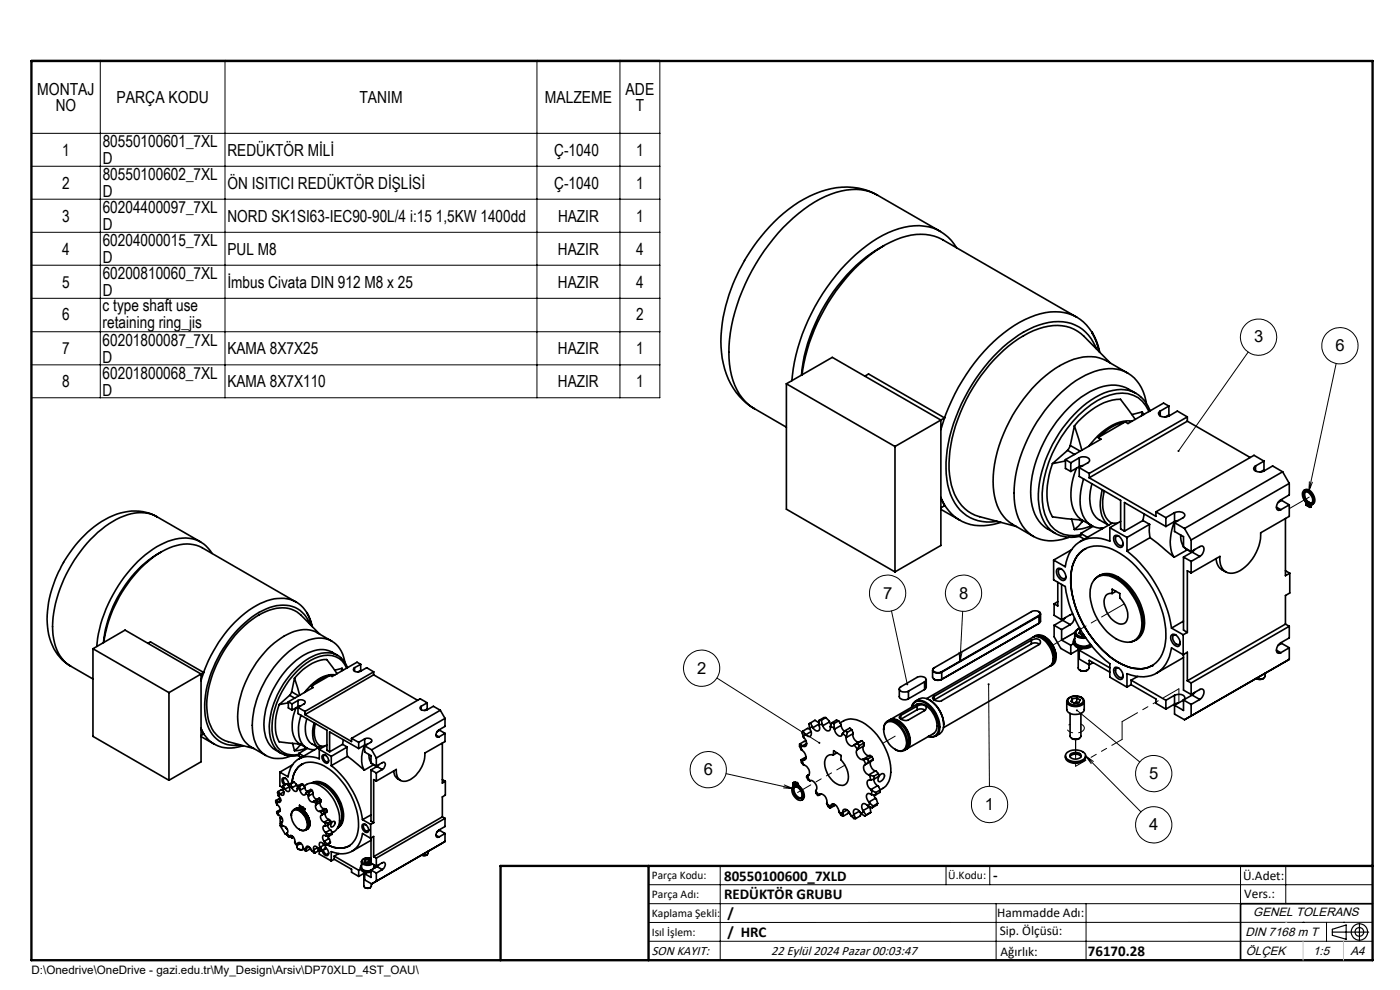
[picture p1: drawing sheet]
<svg xmlns="http://www.w3.org/2000/svg" width="297mm" height="210mm" viewBox="0 0 297 210" stroke-linecap="round" stroke-linejoin="round" font-family="sans-serif">
<g fill="none" stroke="#000" stroke-width=".35">
<path d="M186.2 41.4a15 15 0 0 0-14.5 .2 36 36 0 0 0-15.3 16.6 30.2 30.2 0 0 0-2.9 19 14.3 14.3 0 0 0 6.5 9.5M186.2 41.4a11.3 11.3 0 0 0-10-.2 32.7 32.7 0 0 0-14.1 12 39.6 39.6 0 0 0-7.5 21.5 14.3 14.3 0 0 0 4.2 11.1l1.2 .9M186.2 41.4l13.3 7.7M187.5 52.1a34.7 34.7 0 0 0-15.1 17.9l-1.1 2.8-.7 2.8-.6 4M202.9 52.6a9.5 9.5 0 0 0-11.1-4.4 27.1 27.1 0 0 0-13.4 9 42.2 42.2 0 0 0-10.4 23.5M183.5 79.8l.8-.5 16.1 9.3M228.5 67.3l-28.5-16.4a10.8 10.8 0 0 0-10 0 31.9 31.9 0 0 0-13.5 12.1 39.5 39.5 0 0 0-6.4 16.5M231.6 70.6a12.8 12.8 0 0 1 1.6 4M231.7 70.5a9.2 9.2 0 0 0-11-3.9 27.6 27.6 0 0 0-13.9 10.3 41.6 41.6 0 0 0-6.4 11.7M231.7 70.5l-.1 .1M231.7 70.5h.1M231.7 70.5a13.3 13.3 0 0 1 1.6 4.2"/>
<path d="M232.6 74a8.5 8.5 0 0 0-10.1-5.6 23.4 23.4 0 0 0-12.7 8.3 37.2 37.2 0 0 0-9.1 21.3 14 14 0 0 0 3 10.2 8.6 8.6 0 0 0 7.8 2.4M235.6 77l-5.7-5.7a8.5 8.5 0 0 0-8.5-1.9 24.7 24.7 0 0 0-12.4 9.1 34 34 0 0 0-7.7 21 12.2 12.2 0 0 0 3.3 8.4 7.4 7.4 0 0 0 3.2 1.7l7.8 2.1M239.3 79.2l-4.5-2.6a9.4 9.4 0 0 0-9 .4 29.2 29.2 0 0 0-12.9 14.9 22.3 22.3 0 0 0-1.7 14.4 8.3 8.3 0 0 0 3.6 4.9l4.5 2.6M160 86.7l6.8 3.9M166.8 81.4v26.6l23.1 13.3M166.8 81.4l23.1 13.3M166.8 81.4l9.8-5.6 23 13.3M189.9 94.7v26.6M199.6 89.1v26.6l-9.7 5.6M199.6 89.1l-9.7 5.6M200.4 88.6l-.8 2.5M200.4 88.6l-.8 .5"/>
<path d="M223.3 98.3a15 15 0 0 0-.4 10.6l.4 .7 5.7 .7 .6 .3M226 97.5v1.9l1.2 .6M226 97.5l1.2 .7M226 97.8l-2.7 .5M226.5 95.5l-3.2 2.8M226.5 95.5l1.5 .9M227 94.5l-.5 1M227 94.5l2.2 1.2M227.2 98.2v1.8M227.9 90.3l1.6 5.2M227.9 90.3l-.9 4.2M228.4 99.3a12.2 12.2 0 0 0-.5 9.1 4.2 4.2 0 0 0 1.8 2l1.9 1.1"/>
<path d="M229 97.1a1.57 1.57 0 0 1 2.1 .5v.2l-.3 .4-1.8 1M229 99.2v1.9l8.7 5v6.1l.8 .5M229 97.1v1.9M229 99.2l2.1 1.2M229 97.1l-1.8 1.1M229 99l-1.8 1M229.7 98.8l-.7 .2M233 92.8l.6 .4-7.6 4.3M238.7 89.5a11.3 11.3 0 0 0-5.7 3.3M238.7 89.5l-5.7 3.3M240.2 89.4a8.1 8.1 0 0 0-6.6 2.4l-2.6 2.9M240.8 89l-3.1-4.3a13.1 13.1 0 0 0-9 4.7l-.8 .9"/>
<path d="M241 83.4a8.3 8.3 0 0 0-9.8-.3 26.6 26.6 0 0 0-12.5 21.2 8.5 8.5 0 0 0 3.5 7.9l1.6 .9M241.9 84.1a6.6 6.6 0 0 0-6.7-1.1 21.6 21.6 0 0 0-11.2 10.1 23.3 23.3 0 0 0-3.6 13.8 7.2 7.2 0 0 0 4.5 6.7M242 84.2l1.2 1.3 .8 1.7M242.3 87.4l-.1 .8M242.3 87.4l.3 .5M242.3 87.4l-2.2 .5M243.2 85.6a8 8 0 0 0-7.2-7.4 15.7 15.7 0 0 0-10.7 4.9 31.7 31.7 0 0 0-10.2 21.5 10.2 10.2 0 0 0 4.2 9.2 8.8 8.8 0 0 0 7.4 .2M243.7 87.3a6 6 0 0 0-7-3.8 17.8 17.8 0 0 0-10.4 7.5 24.7 24.7 0 0 0-5.2 15.2 7.8 7.8 0 0 0 3.5 6.7 6.8 6.8 0 0 0 4.7 .5M246.1 87.2a.65 .65 0 0 0-.3 .8 .65 .65 0 0 0 .8 .4h.7l.7-.1 1.8-1.1 2.1 1.2M246.1 87.2v1.1M248 86.1l-1.9 1.1M248 86.1l-1.2-.6-7.5 4.3-.6-.3"/>
<path d="M248 86.1v1.9l-.8 .5M251.9 88.4v1M251.9 89.4l-20.8 11.9M251.9 89.4l13.3 7.6M251.9 88.4l-20.8 12M266.3 98.8a.58 .58 0 0 0-.3 .7 .58 .58 0 0 0 .5 .5l.7 .1 .7-.1 2.1-1.2 2.1 1.3M266.3 98.8v1.1M268.1 97.8l-2.1-1.2-20.8 12M268.1 97.8l-1.8 1M268.1 97.8v1.9l-.7 .4M33.3 109.6a10.8 10.8 0 0 0-10.9 .6 25.9 25.9 0 0 0-12.4 21.9 10.6 10.6 0 0 0 5 9.2M33.3 109.6a8.4 8.4 0 0 0-7.8 .2 26.9 26.9 0 0 0-12.8 15.1 18.3 18.3 0 0 0-.6 13l.6 1.2 .9 1.1 1.4 1.1"/>
<path d="M33.3 109.6l9.3 5.4M34.2 117.1a25.4 25.4 0 0 0-12.2 18.3l-.1 .9M45 117.4a6.9 6.9 0 0 0-8.6-2.8 21.5 21.5 0 0 0-10.6 8.7 29 29 0 0 0-5.3 13.8M199.6 105.5a9.1 9.1 0 0 0 11.2 5.7l1.5-.4M199.6 105.7l.8 1.6-.8 .4M199.6 108l4 2.3M223.5 118.8v4.2l2.5 1.4a25.9 25.9 0 0 0 9.4 16.4v2.8l3.7 2.2M225 113.6l2.3 .4 1.8-.3M227.3 110.1l.6 2.2M227.3 116.6l-3.8 2.2M229 117.4a6 6 0 0 1 7-.9 21.5 21.5 0 0 1 10.4 12.6 13.7 13.7 0 0 1 .2 9.6 5.4 5.4 0 0 1-6.9 2.9 18.7 18.7 0 0 1-10-9.3 17.5 17.5 0 0 1-2.2-12.2 6.7 6.7 0 0 1 1.5-2.7zM229 113.8l1 .6"/>
<path d="M229.1 110.3l.5 .3M229.3 113.4l-.2 .4M229.3 113.2v.2M229.3 113.2l1.4 .8M229.6 110.6l-1.7 1.7M229.9 101.6a10.7 10.7 0 0 0 .2 8.4 4.1 4.1 0 0 0 4 2M230.1 116.4h.1M230.1 116.4a6.9 6.9 0 0 0-2.9 6.4 22.1 22.1 0 0 0 10 17.7M231.1 100.4v.9M231.1 101.3l14.1 8.2v-.9M231.6 111.5l-2.1 .7-1.6 .1M231.6 102.6a8.4 8.4 0 0 0 .5 6.6 6.3 6.3 0 0 0 3.1 2.2"/>
<path d="M231.9 111.6l-2.6 1.6M233.6 112l.2 .2M233.9 103.9a8.3 8.3 0 0 0 .5 6.7l.8 .8M234.2 104.1a7.6 7.6 0 0 0 .7 6.1l1 .8M235.2 111.4l-6 3.5M235.4 111.9v2.9a6.3 6.3 0 0 0-9 3.5l-.4 1.9-2.5-1.4M235.4 111.9l3.7 2.1M235.9 111h1.1M235.9 111l-.7 .4M236.4 113.8a.88 .88 0 0 1 1.4 .4l.4 1a.73 .73 0 0 1-.4 .9 .73 .73 0 0 1-.9-.4l-.6-1zM237.3 113.7a.62 .62 0 0 0-.7 .3 .62 .62 0 0 0 .1 .7l.3 .6 .5 .4a.46 .46 0 0 0 .5 0 .46 .46 0 0 0 .3-.4M237.7 110.6l-2.3 1.3"/>
<path d="M239.1 116.9a26.5 26.5 0 0 1 9.4 16.3M239.1 114v2.9M242.5 110.4l1.4 .8M242.5 110.4l-4 2.3M242.7 109l-.2 1.4M243.9 111.2l-.1 1.5 .2 1.3M243.9 111.2l-4.8 2.8M244 114l5.1 4.2M244 114l-4.9 2.9M245.2 108.6l2.1 1.2M247.3 111.7l-8.8-5.1v6.1M247.3 109.8v1.9"/>
<path d="M249.2 108.8a1.62 1.62 0 0 1 2.2 .4l-.4 .6-1.8 1.1M249.2 110.6a9.8 9.8 0 0 0-.4 7.1l.3 .5M249.2 108.8v1.8M249.2 110.9v1.8l1.9 1.1v2.3l1.6 .9M249.2 110.9l2.1 1.2M249.2 108.8l-1.9 1M249.2 110.6l-1.9 1.1M249.9 110.4l-.7 .2M250.5 113.5v1.1l.6 1.3M251.1 118.2v15.5l.8 .5M251.1 118.2l1.6 .9M251.3 116.2l1.5 .9"/>
<path d="M251.3 112.1l1.4 2.4M251.9 116.6l-2.8 1.6M252.7 117l1.8-1.1a.64 .64 0 0 1 .9 .2 .64 .64 0 0 1-.1 .8l-.3 .7-.5 .4M252.7 114.5v2.5M252.7 119.1v2.4M252.9 117.1l1.6 .9M252.9 117.1l-1.8 1.1M253.5 116.5l-.6 .6M254.5 118l-1.8 1.1M258 118.5v.3a2.88 2.88 0 0 0 2 2.5M270.8 107.6l.9 .5M271.1 106.6l.8-.5 1.6 1"/>
<path d="M272.1 100.1l-20.8 12M272.1 100.1l1.4 2.4M272.7 110v12.1l.9-.5M273.5 102.5v2.5l-1.8 1a1.56 1.56 0 0 0-.7 2.2l.2 .1 .5-.2M273.5 107.1v2.4l-6.1 3.5a9.1 9.1 0 0 1-5.4 8.5 2.51 2.51 0 0 1-3.2-2.8v-.7l-6.1 3.5M273.5 102.5l-20.8 12M273.5 107.1l-1.8 1M276.6 104a1.39 1.39 0 0 1 2 1l.3 .8a.93 .93 0 0 1-.5 1.2M276.9 104.3a1.76 1.76 0 0 0 .8 2.3M277.5 106.7a1.64 1.64 0 0 1-.7-2.3 1.59 1.59 0 0 1 1.7 1.9 .54 .54 0 0 1-.3 .5 .54 .54 0 0 1-.6-.1M277.5 106.7v.7M277.6 106.7v.7l.4 .2v-.3"/>
<path d="M277.6 106.7h.7M277.6 107.3l-.1 .1M277.6 107.1h.2v.2zM277.7 106.6l-.2 .1M277.7 106.6h.1M278.2 107.4l-.1 .1M278.2 107.4l-.2 .2M278.2 107.1a1.09 1.09 0 0 0 .4-1.6l-.9-1.3a.84 .84 0 0 0-1.1-.1 .84 .84 0 0 0-.3 1.1l.7 1.4 .1 .6 .4 .2M278.2 107.1l-.2 .2M278.2 107.2l-.2 .1M278.2 107.2v.2M278.2 107.1v.1"/>
<path d="M19.7 137.6v18.6l16.1 9.3M19.7 137.6l16.1 9.3M19.7 137.6l6.8-3.9 16.2 9.3M31.4 136.4l.5-.2 11.3 6.5M62.9 127.7l-20-11.5a8 8 0 0 0-7.7 .3 25.8 25.8 0 0 0-11.4 13.1l-1 3-.8 3.7M65.1 130l.6 1.3 .5 1.5M65.1 130a6.4 6.4 0 0 0-7.7-2.8 20.7 20.7 0 0 0-11 9l-2.2 3.9-1 2.6M65.1 130h.1M65.2 130l1.1 2.9M65.2 130h-.1M65.8 132.4a6 6 0 0 0-7.8-3.8 19.9 19.9 0 0 0-10.7 9.1 21.4 21.4 0 0 0-3.6 14.9 6.2 6.2 0 0 0 7.3 5.4M67.8 134.5l-3.9-4a6.4 6.4 0 0 0-7.5-.8 22.9 22.9 0 0 0-11.2 13.2 15.4 15.4 0 0 0-.5 11.1 5.5 5.5 0 0 0 3.7 3.3l5.5 1.5"/>
<path d="M70.4 136l-3.1-1.8a6.4 6.4 0 0 0-6.3 .3 21.3 21.3 0 0 0-10.6 18.4 6.6 6.6 0 0 0 2.9 5.6l3.1 1.8M71.6 139a5.7 5.7 0 0 0-6.8-.2 18.5 18.5 0 0 0-8.8 15.6 5.8 5.8 0 0 0 3.6 5.4M72.3 139.5a5.3 5.3 0 0 0-6-.2 18.3 18.3 0 0 0-9.1 16.2 5.1 5.1 0 0 0 3.2 4.6M72.3 139.6l.9 .9 .5 1.1M218.8 135.8l.3-.1a1.09 1.09 0 0 1 1.6 .5l-.3 .5-20.6 11.9a1.51 1.51 0 0 1-2-.6l.4-.3M218.8 136.6l1-.2 .7 .3M218.8 135.8l-20.6 11.9M218.8 136.6l-20.6 11.9v-.8M218.8 135.8v.8M219.3 135.1a2.03 2.03 0 0 1 2.6 .6 4.8 4.8 0 0 1 1.6 4.9l-.7 .7M219.4 135a2.26 2.26 0 0 1 3.1 .7l1.2 2.1 .3 1.6M219.9 135a4.5 4.5 0 0 1 3.7 4.5l-.2 .9-.2 .4"/>
<path d="M220.3 130.6l.4-.3a1.17 1.17 0 0 0-1.9-.6l-20.6 11.9M220.3 129.7h.1a.51 .51 0 0 1 .3 .5 .51 .51 0 0 1-.3 .5M220.3 130.6l-20.6 11.9M220.3 130.6l.1 .1M220.4 130.7l-20.6 11.9M220.4 132.2l-20.7 11.9M220.4 130.7v1.5M220.4 132.2h-.1M220.7 130.2v1.7l-.3 .3M221.5 135a5.4 5.4 0 0 1 2.5 4.4M223.6 128.1v2.4l1.6 1M223.6 132.6v2.5l1.4 2.4 2.2 1.2"/>
<path d="M223.6 132.6l1.6 1M224 139.4a1.74 1.74 0 0 1-1 1.8M224.3 120.6a1.58 1.58 0 0 1 1.8 1.8 .69 .69 0 0 1-.5 .8 .69 .69 0 0 1-.8-.5l-.6-.9-.1-.7zM224.4 123.5v5l-.8-.4M224.4 127.6l-.8 .5M225.2 135.8l2 1.1M225.2 124v7.5M225.2 133.6v2.2M225.2 120.7a.52 .52 0 0 0-.6 .1 .52 .52 0 0 0-.1 .7l.3 .6 .4 .5a.51 .51 0 0 0 .6 .2 .51 .51 0 0 0 .3-.5M225.4 131.6l1.6 .9M225.4 131.6l-1.8 1M226 131l-.6 .6"/>
<path d="M227 132.5l-1.8 1.1M227.2 136.9v1.8M227.6 130.3l-.6 .1-1.8 1.1M227.7 136a1.59 1.59 0 0 0 1.9 1.6l.9-.1 1.1-.4M227.8 136.5l-.6 .4M227.9 131.1l-.4 1-.5 .4M228 135.4a1 1 0 0 0-.2 1 1 1 0 0 0 .9 .6l1.3 .3 1.5-.5M228 134.2l-2.8 1.6M228.7 137.4v4.4l.4 .4M228.7 137.8l-1.5 .9M229 137.9v1.9l2.1 1.2M229 137.9l6.4 3.8"/>
<path d="M229.1 133.3l-.4 .1a1.09 1.09 0 0 0-.7 .9M229.1 133.3a.83 .83 0 0 0-.8 .8 .83 .83 0 0 0 .8 .9l1.1 .1M229.2 133.7h.1M229.2 133.7l-.3 .6 .7 .4 .3-.1M229.2 133.7v.7M229.5 134.6h.2M229.6 137.6l-.6 .3M229.7 134.6h.1zM230.4 135.4a1.92 1.92 0 0 1-2.4-1.1v1.7a2.12 2.12 0 0 0 2.9 .9l.4-.2M232.2 122.9a3.3 3.3 0 0 1 4.2-.3 11.6 11.6 0 0 1 5.7 10.9 2.98 2.98 0 0 1-4.1 2.5 11.3 11.3 0 0 1-6.5-8 5.6 5.6 0 0 1 .7-5.1zM232.2 122.9a3.2 3.2 0 0 1 4.1-.6 11.9 11.9 0 0 1 6.1 10.8 3.1 3.1 0 0 1-2.6 3.1M233 122.2a4.1 4.1 0 0 1 4.9 .6 12 12 0 0 1 4.8 10.1 3.6 3.6 0 0 1-1.8 2.9"/>
<path d="M234.6 126.3a1.4 1.4 0 0 1 1.3-.4v-.9l1.7 .9v.9a4.8 4.8 0 0 1 1.4 4.9 1.56 1.56 0 0 1-2.5 .2 5 5 0 0 1-2.1-5.2zM236.7 125.4l-.8 .5M248.4 134.8a.84 .84 0 0 1 1.4 .3l.5 1a.73 .73 0 0 1-.3 1 .73 .73 0 0 1-1-.4l-.6-.9zM248.5 133.2l2.5 1.4M249.5 134.7h-.1a.59 .59 0 0 0-.6 .3 .59 .59 0 0 0 0 .6l.3 .6 .5 .5a.49 .49 0 0 0 .8-.4M251 138.9l-2.5-1.5a6.4 6.4 0 0 1-5.9 6.2 9.2 9.2 0 0 1-3.5-.7v2.9M251 138.9l.9-.5v6M251 134.6v4.3M251.1 139.5l-5.8 3.3M251.1 138.8v7.6l1.6 .9M251.1 131.8l-2.6 1.4M251.9 134.2l-.9 .4"/>
<path d="M252.7 121.5l-.8-.4v13.1M270.8 137.9l.9 .6M271.1 136.9l.8-.4 1.6 .9M272.7 132.4l-20.8 12M272.7 132.4l.8 .4M272.7 121.1l.9 .5M273.5 132.8v2.5l-1.8 1a1.59 1.59 0 0 0-.7 2.2h.7M273.5 137.4v2.5l-22.2 12.8M273.5 132.8l-20.8 12.1M273.5 137.4l-1.8 1.1M273.6 121.6v4.2l-.9 .5v6.1M15 141.3l4.7 2.7"/>
<path d="M35.8 146.9v18.6M42.7 154.5a6.6 6.6 0 0 0 8.9 3.7M42.7 154.6l.5 1.1-.5 .3M42.7 156.2l2.8 1.7M42.7 143v18.6l-6.9 3.9M42.7 143l-6.9 3.9M43.2 142.7l-.5 1.7M43.2 142.7l-.5 .3M59.2 149.5a10 10 0 0 0 0 7.9l4.1 .4 .4 .2M61.2 148.9l.7 .4M61.2 149.1l-2 .4M61.2 148.9v1.3l.7 .4"/>
<path d="M61.5 147.5l-2.3 2M61.5 147.5l1 .6M61.9 146.7l-.4 .8M61.9 146.7l1.4 .9M61.9 149.3v1.3M62.1 157.7l.4 1.5M62.5 143.9l1.1 3.6M62.5 143.9l-.6 2.8M62.8 150.1a8 8 0 0 0-.1 6.8 5.4 5.4 0 0 0 2.3 1.7M63.2 148.6a1.13 1.13 0 0 1 1.5 .3l-.1 .3-1.4 .9M63.2 150.1v1.3l6.2 3.5v4.3l.5 .3M63.2 148.6v1.3"/>
<path d="M63.2 150.1l1.5 .8M63.2 148.6l-1.3 .7M63.2 149.9l-1.3 .7M63.3 157.8l.4 .2M63.4 159.8v.2M63.4 159.8l1 .6M63.7 158l-1.2 1.2M63.7 149.7l-.5 .2M63.9 151.7a7 7 0 0 0 .4 6.3l1.1 .8 1.4 .2M64.7 150.9v.7M64.7 151.6l9.9 5.7v-.7M65.1 158.7l-1.5 .4-1.1 .1"/>
<path d="M65.1 152.4a5.1 5.1 0 0 0 .9 5.3l1.5 .9M65.2 158.7l-1.8 1.1M66 145.6l.4 .2-5.2 3.1M66.5 159l.1 .1M66.6 153.3a5.3 5.3 0 0 0 .6 5l.4 .3M66.9 153.5a4.6 4.6 0 0 0 .8 4.6l.4 .2M67.6 158.6l-4.2 2.4M67.7 159v2a4.5 4.5 0 0 0-6.6 3.8l-1.7-1M67.7 159l2.6 1.4M68.1 158.3h.7M68.1 158.3l-.5 .3M69.4 158l-1.7 1"/>
<path d="M70 143.3a7.5 7.5 0 0 0-4 2.3M70 143.3l-4 2.3M71 143.1a6.5 6.5 0 0 0-5.5 2.8l-.9 1M71.5 142.9l-2.2-3a9.2 9.2 0 0 0-6.8 4M72.6 141.8l-.1 .5M72.6 141.8l.2 .4M72.6 141.8l-1.6 .4M72.7 157.9l1 .6M72.7 157.9l-2.8 1.6M72.8 156.9l-.1 1M73.2 140.5a5.5 5.5 0 0 0-7.7-4.8 19.5 19.5 0 0 0-10.4 11 15 15 0 0 0-.9 10.8 5.3 5.3 0 0 0 7.4 2.9M73.6 141.7a4.4 4.4 0 0 0-5.9-2.4 16.3 16.3 0 0 0-9 9.9 11.4 11.4 0 0 0-.2 8.6 4.2 4.2 0 0 0 4.9 2.2"/>
<path d="M73.7 158.5l-.1 1 .1 .9M73.7 158.5l-3.4 1.9M74.6 156.6l1.5 .9M75.2 141.6a.54 .54 0 0 0-.1 .7 .54 .54 0 0 0 .7 .2h.5l1.5-.9 1.5 .9M75.2 141.6v.8M76.1 158.8l-6.2-3.6v4.3M76.1 157.5v1.3M76.5 140.9l-1.3 .7M76.5 140.9l-.8-.4-5.3 3-.4-.2M76.5 140.9v1.3l-.5 .3M77.4 156.7a1 1 0 0 1 1.5 .5l-1.5 1M77.4 158a6.2 6.2 0 0 0-.1 5.4"/>
<path d="M77.4 156.7v1.3M77.4 158.2v1.3l1.3 .8v1.5l1.1 .7M77.4 158.2l1.4 .9M77.4 156.7l-1.3 .8M77.4 158l-1.3 .8M77.9 157.9l-.5 .1M78.8 159.1l1 1.7M79.3 142.5v.6M79.3 143.1l-14.6 8.5M79.3 143.1l9.3 5.4M79.3 142.5l-14.6 8.4M89.4 149.8l-.3 .3a.94 .94 0 0 0 1.5 .5l1.3-.8 1.5 .9"/>
<path d="M89.4 149.8v.8M90.6 149.1l-1.5-.9-14.5 8.4M90.6 149.1l-1.2 .7M90.6 149.1v1.3l-.5 .3M92.5 155.9l.6 .4M92.7 155.2l.6-.3 1.1 .7M93.4 150.7l-14.6 8.4M93.4 150.7l1 1.7M93.8 157.6v8.5l.7-.4M94.4 152.4v1.7l-1.3 .7a.97 .97 0 0 0-.3 1.6l.3-.1M94.4 155.6v1.7l-4.3 2.4a6.4 6.4 0 0 1-3.8 6 1.76 1.76 0 0 1-2.2-2v-.5l-4.3 2.5M94.4 152.4l-14.6 8.4"/>
<path d="M94.4 155.6l-1.3 .7M169.7 157.8l-.1 .5 .4 .8M169.7 157.8l.3 .3M170 159.1h.1a1.73 1.73 0 0 1 .7 2l-.4 .1M170 158.1v1M170 158.1l.2 .1M170.4 155.1l-.2 .4 .2 .8M170.4 155.1l.3 .6M170.4 156.3l.1 .2a1.46 1.46 0 0 1 .4 1.8l-.4 .1-.3-.2M170.7 155.7l-.3 .6M170.7 155.7l.3 .1M171 157.3h-.4l-.9 .5"/>
<path d="M171.1 157.7l-.9 .5M171.7 154.5l.2 .2M171.9 154.7l.1 .4a.64 .64 0 0 1 .1 .9 .64 .64 0 0 1-.9 .1l-.2-.3M171.9 154.7l-.6-.2-.9 .6M171.9 153.3l-.3 .3 .1 .9M171.9 153.3l.4 .8M172 155.2l-1 .6M172.3 154.1l-.6 .4M172.3 154.1l.1 .3M173.7 153.7v.1a.86 .86 0 0 1-.3 1.3l-.5-.2-.5-.5M173.7 153.7h.7M173.7 153.3l-.8-.5-1 .5"/>
<path d="M173.7 153.6l-1.3 .8M173.8 152.8h.4M173.8 152.8l-.1 .9M174.2 152.8l.2 .9M174.4 153.7l.2 .2M174.6 153.9l.3 .7a.65 .65 0 0 0 .8 .4 .65 .65 0 0 0 .5-.7l-.1-.2M175.2 152.2l.8 .9M175.2 152.2h-.4l-1 .6M175.2 152.2l-1 .6M176 153.1l.3 .6M176 153.1l-1.4 .8M176.1 154.1l.9 .3"/>
<path d="M176.5 153.3l.4 .2M176.5 153.3l-.4 .8M176.9 153.5l.1 .9M177 154.4v.3M177 154.7l.4 1a.67 .67 0 0 0 .7 .5 .67 .67 0 0 0 .6-.5l.1-.1M177.6 159.7l-.8 .5M177.9 152.9l.5 1M177.9 152.9l-.5-.2-.9 .6M177.9 152.9l-1 .6M178.2 153.3a4.7 4.7 0 0 1 6 .8 12.6 12.6 0 0 1 4.7 10.4 3.8 3.8 0 0 1-2.2 3.1M178.4 153.9l.2 .6 .6 .6M178.4 153.9l-1.4 .8"/>
<path d="M178.8 155.6l.8 .7M179.3 155l.4 .4M179.3 155l-.5 .6M179.5 156.4a1.55 1.55 0 0 0 1.4 1.8l.3-.2M179.6 156.3l-.1 .1M179.7 155.4l-.1 .9M180.7 154.8l.2 .8M180.7 154.8l-.4-.4-1 .6M180.7 154.8l-1 .6M180.9 155.6a1.61 1.61 0 0 0 1.2 1.8M180.9 155.6l-1.4 .8M181.2 158l.7 .9"/>
<path d="M181.8 159.1a1.52 1.52 0 0 0 1.2 2M181.9 158.9l-.1 .2M181.9 157.7l.4 .5M181.9 157.7l-.7 .3M182.3 158.2l-.4 .7M182.7 157.2l-1.3 .7M182.9 157.1l.4 .5M182.9 157.1l-1 .6M182.9 157.1l-.2 .1M183.2 158.2a1.52 1.52 0 0 0 1.2 2.1M183.2 158.2l-1.4 .9M183.3 157.6l-.1 .6"/>
<path d="M183.3 157.6l-1 .6M187.5 154.8a1.55 1.55 0 0 1 .6-1.7 1.55 1.55 0 0 1 1.8 0 5 5 0 0 1 2.4 5.5 1.55 1.55 0 0 1-2.4 .4M188 153.3a2.37 2.37 0 0 1 3.1 1.1 4.2 4.2 0 0 1 .9 4.4 1.42 1.42 0 0 1-2.1 .2 4.9 4.9 0 0 1-2.3-5.1zM188.2 153a2.23 2.23 0 0 1 3.1 .8 4.5 4.5 0 0 1 1.2 4.8l-.7 .6M188.7 152.7a2.41 2.41 0 0 1 3 1.1 4.2 4.2 0 0 1 1 4.8l-.4 .3M188.8 152.7l5.7-3.3a2.79 2.79 0 0 1 3.1 1.4 4.4 4.4 0 0 1 .9 4.4l-.5 .4-5.6 3.2M189.3 152.7a4 4 0 0 1 3.6 3.4l.1 1.5-.3 .8M190.8 146.1v1.7a1.28 1.28 0 0 0 1.9 .4M192.7 146.6v1.6M193.4 150a1.68 1.68 0 0 1 2.9-.9 6.1 6.1 0 0 1 2.7 6 1.55 1.55 0 0 1-2 1.1 1.76 1.76 0 0 0 1.8-.2 1.76 1.76 0 0 0 .6-1.8 6.2 6.2 0 0 0-3.9-5.6 1.63 1.63 0 0 0-2.1 1.4M194.2 148.7a2.62 2.62 0 0 1 3.8 .4 6 6 0 0 1 2 5.8 2.94 2.94 0 0 1-1.5 1.3M194.6 149.8l.2-.2a1.08 1.08 0 0 1 1.7 .6l-.4 .5-3.4 2a1.57 1.57 0 0 1-1.9-.6l.3-.3"/>
<path d="M194.6 150.6l.9-.2 .8 .3M194.6 149.8l-3.5 2M194.6 150.6l-3.5 2v-.8M194.6 149.8v.8M196.1 144.6a.56 .56 0 0 0 .3-.6 .56 .56 0 0 0-.5-.4l-.7-.1-.6 .2-3.5 2a.48 .48 0 0 0-.3 .4 .48 .48 0 0 0 .3 .5l.6 .2 1-.2M196.1 144.6l-3.4 2M196.1 144.6v1.7M196.1 146.3l-3.4 1.9M196.5 144.2v1.6l-.4 .5M196.6 148.2l22.5-13a2.01 2.01 0 0 1 2.3 .5 5 5 0 0 1 1.9 4.9l-.4 .6-22.8 13.2M197.2 148.5a6.4 6.4 0 0 1 3 5.2M197.8 142.1v1.5a1.38 1.38 0 0 0 2 .5"/>
<path d="M198.2 144.1l.6 .2 .9-.2M198.2 141.6l-.3 .3a1.2 1.2 0 0 0 1.8 .6M198.2 141.6v.1a.48 .48 0 0 0-.3 .4 .48 .48 0 0 0 .3 .5l.6 .2 1-.2M199.7 142.5l.1 .1M199.8 142.6v1.5M199.8 144.1h-.1M226.3 148.8a1.93 1.93 0 0 1 2.6-1.1l.8 .4 .3 .7M226.3 148.8h.1M226.3 148.8v1.7a1.83 1.83 0 0 0 2.3 1 1.33 1.33 0 0 0 1.4-1v-1.7M226.3 148.8a1.98 1.98 0 0 0 2.8 .9l.3-.1a.82 .82 0 0 0 .6-.8M226.4 159.6a3.1 3.1 0 0 1 3.8 .3 1.01 1.01 0 0 1-.8 1.4 2.79 2.79 0 0 1-3.3-.7 .84 .84 0 0 1 .3-1zM226.8 148.1a2.05 2.05 0 0 1 3 .5 1.8 1.8 0 0 1-2.6 .8 .71 .71 0 0 1-.6-.6 .71 .71 0 0 1 .2-.7z"/>
<path d="M227 151.3v4.9a1.35 1.35 0 0 0 2.3 0v-4.9M227.1 159.9a1.59 1.59 0 0 1 2.2 .3 .92 .92 0 0 1-1.2 .8h-.3a.67 .67 0 0 1-.7-.3 .67 .67 0 0 1 0-.8zM227.4 156.6a1.45 1.45 0 0 0 1.6 0M227.5 148.2v.7M227.8 149.1h.1zM227.9 149.1h.6M228.4 148.1l.7 .4-.2 .5-1 .2-.7-.4 .3-.6M228.4 148.1l-.9 .1M228.4 149l.2 .1M228.4 148.1v.9M228.4 149l-.5 .1M229.1 142.2l.7 .2 .9-.2"/>
<path d="M231 141a1.15 1.15 0 0 1-.4 1.2 1.15 1.15 0 0 1-1.3 .1l-.2-.1M231.1 141v-.9l4.3 2.5M231.9 140.6l-.8 .4M236.5 141.6a1.7 1.7 0 0 1 1.6 2.4 1.5 1.5 0 0 1-1.8-1.7zM237.2 140.5a7.2 7.2 0 0 0 7.2 .7M237.3 141.7a.48 .48 0 0 0-.5 .1 .48 .48 0 0 0-.2 .4 1.36 1.36 0 0 0 1.5 1.5l.2-.4M240 145.2l5.2 3.1v.9l2.1 1.2M240 144.3l7.3 4.2M240 144.3v.9M240 145.2l-.9 .6M241.3 143.5l-1.3 .8M244.4 141.2h.1"/>
<path d="M247.3 148.5v1.9M249.2 147.5a1.54 1.54 0 0 1 2.2 .5l-.4 .5-1.8 1.1M249.2 147.5v1.9M249.2 149.6v1.9l2.1 1.2M249.2 147.5l-1.9 1M249.2 149.4l-1.9 1M249.9 149.1l-.7 .3M251.1 148.5v2.2l-1.9-1.1M251.1 148.5l1.6 .9M251.9 144.4l.8 .5M252.7 147.3l1.8-1a.66 .66 0 0 1 .9 .1 .66 .66 0 0 1-.1 .9l-.3 .6-.5 .5M252.7 144.9v2.4"/>
<path d="M252.7 149.4v2.5l-1.4 .8M252.9 147.5l1.6 .9M252.9 147.5l-1.8 1M253.5 146.9l-.6 .6M254.5 148.4l-1.8 1M268.4 142.8a1.18 1.18 0 0 1-.6 1.2 1.18 1.18 0 0 1-1.3-.1 1.42 1.42 0 0 0 1.5 0M58.5 169.8l.2 .9M58.5 169.8l.3 .2M58.7 172.2l.1 .4 .3 .3M58.7 172.2h.2M58.7 170.7h.1a1.01 1.01 0 0 1 .4 1.5h-.2M58.8 170l-.1 .7"/>
<path d="M58.8 170l.1 .1M58.9 172.2l.2 .7M58.9 172.2h.1M59 167.9l-.1 .3 .2 .6M59 167.9l.3 .4M59.1 168.8v.1a.89 .89 0 0 1 .2 1.3l-.4-.1M59.1 172.9v.1a1.01 1.01 0 0 1 .6 1.5M59.3 168.3l-.2 .5M59.3 168.3l.1 .1M59.4 163.8v2.9l.5 .3M59.4 171.8l-.7 .4M59.4 173.5l.5 .2"/>
<path d="M59.4 173.5v1.6l1.1 1.8 .5 .3M59.4 172l-.4 .2M59.5 169.4l-1 .4M59.5 169.7l-.6 .4M59.7 174.5l.3 .8M59.7 174.5l-.2 .2 .5 .6M59.7 173.3l-.3 .2M59.7 174.5h.1M59.9 174.4l-.2 .1M59.9 174.4l-.3 .1M60 175.3a.96 .96 0 0 1 .9 .4 .96 .96 0 0 1 0 1.1M60 167.5v.1a.78 .78 0 0 1 0 1.1l-.6-.3"/>
<path d="M60 167.7l-.3-.2-.7 .4M60.1 166.7l-.2 .1 .1 .7M60.1 166.7l.7-.4 .5 .4M60.1 166.7l.3 .5M60.2 168l-.8 .4M60.3 166.6a1.08 1.08 0 0 1-.2-1.6 1.33 1.33 0 0 1 1.1 1.6M60.4 167.2l-.4 .3M60.4 167.2l.1 .2M60.6 165.1h-.1a.62 .62 0 0 0-.4 .5 .62 .62 0 0 0 .3 .7l.2 .1M60.6 175.6l.3 .3M60.6 175.4v.2M60.7 175.6h-.1"/>
<path d="M60.9 176.8l.5 .6M60.9 176.8v.3M60.9 177.1l.4 .3M61.2 166.2l-.1 .3M61.3 167h.1a.54 .54 0 0 1-.2 .9 .54 .54 0 0 1-.7-.5M61.3 177.4h.1M61.4 177.4l.5 .3M61.4 166.9l-.9 .5M61.5 177.3a.93 .93 0 0 1 1 1.2v.1M61.5 177.3l-.1 .1M61.5 166.3h.2M61.5 166.3l-.2 .7"/>
<path d="M61.6 177.3h-.1M61.7 177.2l-.4 .3M61.7 166.3l.2 .6M61.8 173a1.12 1.12 0 0 1 .6-1.3 1.12 1.12 0 0 1 1.4 .3 3.5 3.5 0 0 1 1.4 3.7 1.09 1.09 0 0 1-1.7 .2M61.9 166.9l-.6 .1M61.9 166.9v.2M61.9 167.1l.3 .5a.48 .48 0 0 0 .6 .2 .48 .48 0 0 0 .3-.6M61.9 177.3v.4M62 172.1a1.32 1.32 0 0 1 2.1 .4 2.85 2.85 0 0 1 .7 3.5 1.87 1.87 0 0 1-2.4-1.1 2.62 2.62 0 0 1-.4-2.8zM62.1 162.2l-2.7 1.6M62.2 177.5l-.3 .2M62.3 171.8a1.73 1.73 0 0 1 2.4 .8 2.72 2.72 0 0 1 .5 3.3l-.4 .2"/>
<path d="M62.4 165.9l.5 .6M62.4 165.9h-.3l-.6 .4M62.4 165.9l-.7 .4M62.5 178.6l.6 .5M62.5 178.6l.5 .7M62.9 166.5l.3 .5M62.9 166.5l-1 .6M63 179.3v.6l.3 .2M63.1 167.2l.5 .3M63.1 179.1l-.1 .2M63.1 179l.1-.2a.85 .85 0 0 1 1.1 1v.1M63.1 179v.1"/>
<path d="M63.1 171.5a3.1 3.1 0 0 1 2.3 4M63.2 160.3l.8 .4M63.3 166.6l.3 .2M63.3 166.6l-.2 .6M63.4 160v.2a4.7 4.7 0 0 1-3 0M63.5 171.4l-.8 .2a2.11 2.11 0 0 1 2.6 1.4 2.25 2.25 0 0 1 0 2.9h-.1a2.18 2.18 0 0 0 0-3.1l-.6-.6 .1-.7M63.5 171.4v-.6l1.2 .7M63.6 178.7l-.5 .3M63.6 166.8v.7M63.6 167.5l.1 .1M63.7 167.6a.87 .87 0 0 0 1.1 .9l.1-.2M63.8 178.8l-.8 .5"/>
<path d="M64 162.1h.1M64 162.1a4.8 4.8 0 0 0-2.1 3.9 4.2 4.2 0 0 1 4-4.3 9.7 9.7 0 0 1 6.8 4.2 13.4 13.4 0 0 1 3 11.3 3.8 3.8 0 0 1-5.5 2.3l-.7-.3a4.8 4.8 0 0 0 4.5 .2M64 171.2l-.5 .2M64.1 171.2h.1M64.1 171.2l.6 .4M64.3 166.4l.4 .7M64.3 166.4l-.3-.1-.7 .3M64.3 166.4l-.7 .4M64.3 179.9l.6 .3M64.3 179.9l.4 .5 .3 .1M64.5 166.7a3.2 3.2 0 0 1 4.2 .5 8.6 8.6 0 0 1 3.2 7.8l-.6 1-.8 .6M64.7 167.1l.5 .8"/>
<path d="M64.7 167.1l-1 .5M64.9 168.3l.5 .4M65.3 167.8l.3 .3M65.3 167.8l-.4 .5M65.4 168.7v.2M65.4 168.9a.86 .86 0 0 0 .2 .9 .86 .86 0 0 0 .9 .2h.1M65.6 168.1l-.2 .6M65.6 179.6l-.7 .4M65.8 179.8l-.1 .4-.7 .3M66.1 166.1a3.1 3.1 0 0 1 3.8 .8 7.7 7.7 0 0 1 2.7 7.6l-.4 .7-.6 .4a3.5 3.5 0 0 0 .9-3.9 8 8 0 0 0-4.6-5.7l-.8-.1zM66.3 167.7l.1 .6M66.3 167.7l-.4-.2-.6 .3"/>
<path d="M66.3 167.7l-.7 .4M66.3 166.1a4.7 4.7 0 0 1 4.6 2.6 6.5 6.5 0 0 1 1.2 6.2l-.4 .6M66.4 168.3a1.18 1.18 0 0 0 .8 1.3M66.4 168.3l-1 .6M66.6 170l.5 .6M67 170.7a1.01 1.01 0 0 0 .9 1.4M67.1 170.6l-.1 .1M67.1 169.7l.2 .4M67.1 169.7l-.5 .3M67.3 170.1l-.2 .5M67.4 179.8l-.8 .5M67.8 169.3l.3 .4"/>
<path d="M67.8 169.3l-1.1 .6M67.8 169.3l-.7 .4M67.9 172.1h.1M67.9 179.7l.1 .2M67.9 179.7l1-.6 .2 .9M68 172.1l.3 .8M68 179.9l-.4 .3M68 170.1a1.01 1.01 0 0 0 .9 1.4M68 179.9l.4 .5-.2 .1M68 170.1l-1 .6M68.1 169.7l-.1 .4M68.1 169.7l-.8 .4"/>
<path d="M68.3 172.9a.52 .52 0 0 0-.4 .3 .52 .52 0 0 0 .2 .6l.7 .6M68.4 160.3a.93 .93 0 0 1 1.3 .9 .53 .53 0 0 1-.3 .7 .53 .53 0 0 1-.7-.3l-.4-.7zM68.6 172.1l.2 .4M68.6 172.1h-.6M68.7 179.1l-.1-.1a.48 .48 0 0 0-.7-.2 .48 .48 0 0 0-.1 .7l.1 .2M68.7 179.1l.6 .2M68.8 174.4h.1M68.8 172.5l-.5 .4M68.8 178.5l.1 .1M68.9 171.5l.4 .2M68.9 171.5l-1 .6M68.9 174.4l.2 .8"/>
<path d="M68.9 178.6l-.2 .5M68.9 174.4l.6 .2M68.9 178.6l.5 .4M69 179.8a1.19 1.19 0 0 1 .5 1.7 1.23 1.23 0 0 1-1.2-1.1M69.1 175.2l-.3-.1a.91 .91 0 0 0 .3 1.5M69.1 176.6l.1 .1M69.1 172.4a1.16 1.16 0 0 0 .6 1.4M69.1 180l-.2 .1M69.1 160.2a.48 .48 0 0 0-.6 .3 .48 .48 0 0 0 .2 .6l.5 .5h.3l.2-.3M69.1 180l-.9 .5M69.2 177.3h-.1a.42 .42 0 0 0-.5 0 .42 .42 0 0 0-.2 .5l.4 .7M69.2 177.3l.6 .1"/>
<path d="M69.2 176.7v.6M69.2 176.7l.6 .3M69.3 171.7l.1 .4M69.3 171.7l-.7 .4M69.4 172.3l-1 .5M69.4 179l-.1 .3M69.4 172.1l-.6 .4M69.4 172.1l-.1 .2M69.5 177.4l.3 .5M69.5 174.6l.1 .4M69.5 175l.1 .5 .5 .5M69.6 175l-.5 .2"/>
<path d="M69.7 173.8l.5 .4M69.7 173.8l-.9 .6M69.8 177v.4M69.8 177.9l.3 .7M69.8 177.9l-1 .6M70.1 176l.4 .6M70.1 176l-1 .6M70.1 178.6l-.8 .7M70.1 178.6l-.7 .4M70.2 174.2l.1 .4-.7 .4M70.2 174.2l-.7 .4M70.3 162.4a18.7 18.7 0 0 1 6.6 11.5"/>
<path d="M70.3 160.4v2M70.5 176.6l-.1 .4-.6 .4M70.5 176.6l-.7 .4M70.6 174.3l.3-.1a.69 .69 0 0 1 .1 .8 .69 .69 0 0 1-.8 .4v-.5zM73.7 160.4l3.6 3M73.7 160.4l-3.4 2M74 179.4h.1M76.9 173.9l1.7 1M76.9 174.9a1.1 1.1 0 0 1 1.1 .5 1.1 1.1 0 0 1 0 1.2 1.17 1.17 0 0 1-1.1-1.7zM77.6 174.9h-.2a.85 .85 0 0 0-.2 .9 .85 .85 0 0 0 .8 .5l.2-.3M78.3 160v.8l.4 1M78.6 177.8l-1.7-1a4.4 4.4 0 0 1-6 4.1l-.6-.3v2"/>
<path d="M78.6 177.8l.7-.4v4.3M78.6 174.9v2.9M78.7 178.3l-4.1 2.3M78.7 163.3v10.9l.6 .3M78.7 177.8v5.3l1.1 .6M78.7 163.3l1.1 .7M78.7 172.9l-1.8 1M78.8 161.9l1.1 .7M79.2 162.2l-1.9 1.2M79.3 174.5l-.7 .4M79.8 162.5l1.7-.8a.93 .93 0 0 1-.4 1.5M79.8 165.7l-.5-.3v9.1"/>
<path d="M79.8 160.8v1.7M79.8 164v1.7M80 162.6l-1.3 .7M80 162.6l1.1 .6M80.4 162.2l-.4 .4M81.1 163.2l-1.3 .8M83.5 163.6l.2 .9 .5 .6 .7 .5M92.5 177.2l.6 .3M92.7 176.5l.6-.4 1.1 .7M93.8 173.3l-14.5 8.4M93.8 173.3l.6 .3M93.8 165.4l.7 .3"/>
<path d="M94.4 173.6v1.7l-1.3 .8a.97 .97 0 0 0-.3 1.5l.3-.1M94.4 176.8v1.7M94.4 173.6l-14.6 8.4M94.4 178.5l-14.6 8.4M94.4 176.8l-1.3 .7M94.4 178.5l-15.6 9M94.5 165.7v3l-.7 .3v4.3M168.2 166.1l.1 .4a2.1 2.1 0 0 0 1.7 3.2 1.71 1.71 0 0 0-.3-2.5l-.3-.2M168.2 166.1h.3M168.4 166h.1M168.5 166l-.3 .1M168.5 166h.2"/>
<path d="M168.5 166.1l.3 .8M168.6 166.9a1.71 1.71 0 0 0 1.4 2.4M168.6 166.1l.2 .8a1.75 1.75 0 0 1 1.2 2.3 1.35 1.35 0 0 1-1.8-1.3 .72 .72 0 0 1 .6-1M168.6 166.1h.3M168.7 166l-.2 .1M168.7 166h.1M168.8 166.9h.1M168.9 166.1l.2 .2M169.1 166.3l.1 .3M169.1 166l.1 .1M169.1 166l-.2 .1M169.1 166l-.5 .1"/>
<path d="M169.2 166.6l.2 .4M169.2 166.1l-.1 .2M169.2 166.1l.2 .4M169.4 166.5l.3 .4M169.4 166.5l-.2 .1M169.7 166.9a2.06 2.06 0 0 1 .6 2.7l-.2 .1M169.7 166.9l-.3 .1M169.9 161.2l.1 .6 .5 .5M169.9 161.2h.3M170.2 161.2l.3 1.1M170.2 161.2h.2M170.5 162.3a1.61 1.61 0 0 1 1.1 2.1l-.2 .1"/>
<path d="M171 160.9l-.6 .3M171 160.6l-1.1 .6M171.2 164.6l.6 1M171.2 164.6l-.1 .2 .2 .4 .5 .4M171.4 164.5l-.2 .1M171.6 164.4l-.2 .1M171.6 164.4l-.4 .2M171.8 165.6a1.03 1.03 0 0 1 1.3 .8 1.08 1.08 0 0 1-.1 1.4M173 167.8l.7 .9M173 167.8l.2 .6 .4 .3M173.8 168.5a1.13 1.13 0 0 1 1.6 1.1v.8M173.8 168.5l-.1 .2"/>
<path d="M174.1 168.4l-.3 .1M174.2 168.4l-.5 .3M175.4 170.4l.8 .7M175.4 170.4l.2 .7 .5 .3M175.4 160.5a1.29 1.29 0 0 1 1.4-.3v-1l1.6 1.1v.9a4.5 4.5 0 0 1 1.3 4.8 1.46 1.46 0 0 1-2.1 .3 5.1 5.1 0 0 1-2.6-5.2zM176.2 171.1l-.1 .3M176.2 170.9a.68 .68 0 0 1 .7-.4 .68 .68 0 0 1 .6 .5l.4 .7 .1 .6M176.2 170.9v.2M176.9 170.6l-.7 .3M177.2 170.7l-1.1 .7M178 172.3l.8 .3M178 172.3l.4 .7 .5 .1"/>
<path d="M178.8 172.4a.55 .55 0 0 1 .1-.6 .55 .55 0 0 1 .6-.1l.5 .4 .5 .9M178.8 172.4v.2M178.8 172.6l.1 .5M179.7 171.8l-.9 .6M180.1 172.1l-.3 .5-.9 .5M180.5 173l.7 .7 .3-.1M181.2 172.7v.3M181.2 173h-.7M181.2 173l.3 .6M182.3 172.1l-1.1 .6M182.6 172.5l-.1 .6-1 .5M182.6 172.6v-.1a1.28 1.28 0 0 0-1.3-.8 .81 .81 0 0 0-.1 1"/>
<path d="M182.6 172.6l.8 .5M183.1 172l.1 .2M183.1 172l1.4-.9 .2 1.2M183.2 161.1h-.2M183.2 161.1l.5 1M183.2 172.2l-.6 .4M183.2 172.2l.6 .7-.4 .2M183.7 162.1a.86 .86 0 0 0-.4 1.4l.5 .6 .5 .3M184 161l.3 .6M184 161l-.8 .1M184.2 171l-.1-.1a.81 .81 0 0 0-1.2-.2l-.1 .6 .3 .7M184.2 171l.8 .3"/>
<path d="M184.3 164.4h.2M184.3 161.6l-.6 .5M184.3 170.1l.2 .2M184.4 160.3l.6 .2M184.4 160.3l-1.4 .8M184.5 164.4l.2 1.1M184.5 170.3l-.3 .7M184.5 164.4l.8 .3M184.5 170.3l.7 .7M184.7 165.5l-.4-.1a1.27 1.27 0 0 0 .4 2.1M184.7 161.5a1.7 1.7 0 0 0 1 2M184.7 172.3l-.3 .2"/>
<path d="M184.7 172.3l-1.3 .8M184.7 167.5l.2 .1M184.9 168.6v-.1a.66 .66 0 0 0-1 0 .66 .66 0 0 0 0 1l.4 .6M184.9 168.6h.8M184.9 167.6v1M184.9 167.6l.9 .5M185 160.5l.2 .6M185 160.5l-1 .5M185.1 161.3l-1.4 .8M185.2 171l-.2 .3M185.2 161.1l-.9 .5M185.2 161.1l-.1 .2"/>
<path d="M185.3 168.6l.4 .7M185.3 164.7l.2 .5M185.3 165.3l.4 .9 .5 .5M185.5 165.2l-.8 .3M185.7 163.5l.6 .6M185.7 163.5l-1.4 .9M185.7 169.3l.5 1.1M185.7 169.3l-1.4 .8M185.8 168.1l-.1 .5M186.2 166.7l.5 .9M186.2 166.7l-1.5 .8M186.2 170.4l-.2 .4-1 .5"/>
<path d="M186.2 170.4l-1 .6M186.3 164.1l.1 .6-.9 .5M186.3 164.1l-1 .6M186.7 164.4a.54 .54 0 0 1 .9 0 1.28 1.28 0 0 1-1.1 1.4l-.2-.5zM186.7 167.6v.5l-1 .5M186.7 167.6l-.9 .5M226 160.3a1.44 1.44 0 0 0 1.6 1.6 2.27 2.27 0 0 0 2.7-1.1v-.5M227 160.5a1.57 1.57 0 0 1 2.3 0M63.3 180.1l.6 .2 .5-.2-.4 .2zM64.9 180l.1-.4a.8 .8 0 0 1 1 .7l.1 .1M64.9 180v.2M64.9 180.2l.1 .3"/>
<path d="M66.1 180.4h.5M66.1 180.4l.5 .5h.3M66.6 180.3v.1M66.6 180.4l.3 .5M67.6 180.1l-.1 .4-.6 .4M67.6 180.3l.1 .1M67.6 180.2v-.1a.76 .76 0 0 0-1-.5v.7M67.6 180.2l.6 .3M67.7 180.2v1l2.6 1.4M68.6 180.3a.89 .89 0 0 0 1 .9l.1-.3M70.9 182.3l3.7 2.1v.6l1.5 .9M70.9 181.6l5.2 3"/>
<path d="M70.9 181.6v.7M70.9 182.3l-.6 .3M71.9 181.1l-1 .5M76.1 184.6v1.3M76.5 184a1.05 1.05 0 0 0 1.1 1.1l1.1-.1M76.5 184.4l-.4 .2M76.7 183.5a.72 .72 0 0 0-.1 .9 .72 .72 0 0 0 .7 .3h1.4M76.7 182.8a1.56 1.56 0 0 0 2.3 .5M77.2 185v3a.84 .84 0 0 0 1 .4 .84 .84 0 0 0 .6-.9M77.2 185.3l-1.1 .6M77.4 185.3v1.3l1.4 .9M77.4 188.3a.99 .99 0 0 0 1.2 0"/>
<path d="M77.5 182.4v.5M77.7 183h.1zM77.8 185.1l-.4 .2M77.8 183h.4M78.2 182.3l.5 .3-.2 .3-.7 .1-.5-.2 .2-.4M78.2 182.3l-.7 .1M78.2 182.9v.1M78.2 182.3v.6M78.2 182.9l-.4 .1M78.7 182.1a1.42 1.42 0 0 0-2 .7v1.2a1.45 1.45 0 0 0 2 .6M78.7 182.2a1.45 1.45 0 0 0-1.9 .4 1.4 1.4 0 0 0 2 .6M78.7 184.6v1.5l-1.3-.8"/>
<path d="M78.7 184.6l1.1 .6M79.3 181.7l.5 .3M79.3 183.4l-.1 .8M79.3 183.5l.2 .6v-.1M79.8 183.7l1.7-.8a.93 .93 0 0 1-.4 1.6M79.8 182v1.7M79.8 185.2v1.7M79.8 186.9l-1 .6M80 183.8l1.1 .7M80 183.8l-1.3 .8M80.4 183.4l-.4 .4M81.1 184.5l-1.3 .7"/>
<path d="M90.8 180.6a.84 .84 0 0 1-.4 .8 .84 .84 0 0 1-.9 0 1.02 1.02 0 0 0 1.1-.1M291.2 191.7h-28v12"/>
<circle cx="277.3" cy="106.9" r=".14"/>
<circle cx="168.5" cy="166.5" r=".14"/>
<circle cx="168.9" cy="166.5" r=".14"/>
</g>
<g fill="none" stroke="#000" stroke-width=".21" stroke-dasharray="6.3 1.3 1.3 1.3 1.3 1.3">
<path d="M277.7 106.6a1.74 1.74 0 0 1-.7-2.3M277.7 105.5l-4.2 2.4M278.3 106.7l-.5-.1M189.9 156.2l-2.6 1.5M228.2 148.8v.3M228.2 156.8v4.2M228.2 156.8v3.5M230 148.8a2.18 2.18 0 0 1-3.3 .7l-.4-.8M238 156.8v-3.7M250 149.1l-.8 .2M250.1 146.1v3M169.9 167.7l-.7 .4"/>
<path d="M228.2 161.9v.6"/>
</g>
<path d="M229.3 153.6a.91 .91 0 0 1 .7 1 .91 .91 0 0 1-.9 .8 2.32 2.32 0 0 1-2.7-.7 .87 .87 0 0 1 .6-1.1" fill="none" stroke="#000" stroke-width=".21" stroke-dasharray="6.3 1.3 1.3 1.3 1.3 1.3" stroke-dashoffset="3.5"/>
<path d="M168.8 166.9a.83 .83 0 0 0-.4 1.3l.4 .7a.72 .72 0 0 0 .7 .5 .72 .72 0 0 0 .7-.7l-.3-1-.5-.6-.5-.2" fill="none" stroke="#000" stroke-width=".21" stroke-dasharray="6.3 1.3 1.3 1.3 1.3 1.3" stroke-dashoffset="3.4"/>
<path d="M238 153.1l12.1-7" fill="none" stroke="#000" stroke-width=".21" stroke-dasharray="6.3 1.3 1.3 1.3 1.3 1.3" stroke-dashoffset="2.6"/>
<path d="M228.2 162.5l9.8-5.7" fill="none" stroke="#000" stroke-width=".21" stroke-dasharray="6.3 1.3 1.3 1.3 1.3 1.3" stroke-dashoffset="3.8"/>
<path d="M238.5 128.1l-15.2 8.8" fill="none" stroke="#000" stroke-width=".21" stroke-dasharray="6.3 1.3 1.3 1.3 1.3 1.3" stroke-dashoffset=".7"/>
<path d="M179.3 162.3l-9.1 5.2" fill="none" stroke="#000" stroke-width=".21" stroke-dasharray="6.3 1.3 1.3 1.3 1.3 1.3" stroke-dashoffset="4.3"/>
<g fill="none" stroke="#000" stroke-width=".21">
<path d="M6.7 12.8h133.3v71.6h-133.3zM21.3 12.8v71.6M47.7 12.8v71.6M113.9 12.8v71.6M131.5 12.8v71.6M6.7 28.3h133.3M6.7 35.3h133.3M6.7 42.3h133.3M6.7 49.3h133.3M6.7 56.3h133.3M6.7 63.3h133.3M6.7 70.4h133.3"/>
<path d="M6.7 77.4h133.3M264.8 74.7l-14.8 21M283.5 77.1l-5.8 27.1M277.8 102.2l-.1 2M278.4 102.3l-.7 1.9M189.1 129.6l3.4 15.6M203.4 138.4l.3 2M204.1 138.4l-.4 2M204.2 129.7l-.5 10.7M152.1 143.8l21.7 13.8M209.7 145.2l.2 21.6M228.5 150.7l13.3 10.9"/>
<path d="M154 164.1l14.2 3.2M166.2 167.1l2 .2M166.4 166.5l1.8 .8M230.3 160.3l11.7 11.9M230.3 160.3l1.7 1.2M230.3 160.3l1.2 1.7M137.6 187.7h153.6M137.6 191.7h153.6M137.6 199.7h153.6M152.8 183.7v20M200.7 183.7v4M210 183.7v4"/>
<path d="M211.3 191.7v12M230.4 191.7v12M263.2 183.7v20M272.8 183.7v8M276.4 195.6h.1M281.4 195.6v4.1M285 195.6h.1M291.2 195.6l-153.6 .1"/>
<circle cx="267" cy="71.5" r="3.8"/>
<circle cx="284.2" cy="73.3" r="3.9"/>
<circle cx="188.3" cy="125.8" r="3.9"/>
<circle cx="204.4" cy="125.8" r="3.9"/>
<circle cx="148.9" cy="141.7" r="3.9"/>
<circle cx="150.2" cy="163.3" r="3.8"/>
<circle cx="209.9" cy="170.7" r="3.8"/>
<circle cx="244.8" cy="164.1" r="3.8"/>
<circle cx="244.8" cy="175" r="3.8"/>
</g>
<g fill="none" stroke="#000" stroke-width=".25">
<path d="M282.6 197.7h7.8M282.6 197.1l3-.9v3l-3-.8zM288.4 195.8v3.8M106.2 203.7h185"/>
<circle cx="288.4" cy="197.7" r="1.74"/>
<circle cx="288.4" cy="197.7" r=".93"/>
</g>
<path d="M6.7 12.9h284.5v190.8h-284.5zM137.6 183.7v20M291.2 183.7h-185v20" fill="none" stroke="#000" stroke-width=".5"/>
<path d="M276.4 199.7v4M285 199.7v4" fill="none" stroke="#c0c0c0" stroke-width=".21"/>
<path d="M272.8 195.6h.1" fill="none" stroke="#c0c0c0" stroke-width=".25"/>
<path d="M249.9 95.5l-.1 .3 .2-.1-.1 .1a.22 .22 0 0 0 .3 0 .22 .22 0 0 0 0-.3 .22 .22 0 0 0-.3 0zM192.4 144.9l-.1 .4 .2 .1v-.2l.1 .1a.22 .22 0 0 0 0-.3 .22 .22 0 0 0-.2-.1zM173.7 157.4l-.1 .2a.21 .21 0 0 0 .2 .2 .21 .21 0 0 0 .2-.1l-.2-.1h.2a.22 .22 0 0 0-.1-.2 .22 .22 0 0 0-.2 0zM209.5 145a.22 .22 0 0 0 .1 .4 .22 .22 0 0 0 .3-.2 .22 .22 0 0 0-.2-.3v.3v-.3zM228.4 150.5l.1 .2-.2-.1a.22 .22 0 0 0 .1 .3 .22 .22 0 0 0 .3-.3 .22 .22 0 0 0-.3-.1z" fill="#000"/>
<g font-size="3.5">
<text x="7.9" y="20.1">MONTAJ</text>
<text x="11.8" y="23.6">NO</text>
<text x="24.7" y="21.8">PARÇA KODU</text>
<text x="76.3" y="21.8">TANIM</text>
<text x="115.6" y="21.8">MALZEME</text>
<text x="132.7" y="20.1">ADE</text>
<text x="134.9" y="23.6">T</text>
<text x="13.2" y="33.1">1</text>
<text x="21.8" y="31.3">80550100601_7XL</text>
<text x="21.8" y="34.8">D</text>
<text x="48.3" y="33.1">REDÜKTÖR MİLİ</text>
<text x="117.6" y="33.1">Ç-1040</text>
<text x="135" y="33.1">1</text>
<text x="13.2" y="40.1">2</text>
<text x="21.8" y="38.3">80550100602_7XL</text>
<text x="21.8" y="41.8">D</text>
<text x="48.3" y="40.1">ÖN ISITICI REDÜKTÖR DİŞLİSİ</text>
<text x="117.6" y="40.1">Ç-1040</text>
<text x="135" y="40.1">1</text>
<text x="13.2" y="47">3</text>
<text x="21.8" y="45.3">60204400097_7XL</text>
<text x="48.3" y="47">NORD SK1SI63-IEC90-90L/4 i:15 1,5KW 1400dd</text>
<text x="118.4" y="47">HAZIR</text>
<text x="135" y="47">1</text>
<text x="21.8" y="52.3">60204000015_7XL</text>
<text x="21.8" y="48.8">D</text>
<text x="13.2" y="54">4</text>
<text x="21.8" y="59.3">60200810060_7XL</text>
<text x="21.8" y="55.8">D</text>
<text x="48.2" y="54">PUL M8</text>
<text x="118.4" y="54">HAZIR</text>
<text x="135" y="54">4</text>
<text x="13.2" y="61">5</text>
<text x="21.8" y="62.8">D</text>
<text x="48.2" y="61">İmbus Civata DIN 912 M8 x 25</text>
<text x="118.4" y="61">HAZIR</text>
<text x="134.9" y="61">4</text>
<text x="13.2" y="67.8">6</text>
<text x="21.8" y="66">c type shaft use</text>
<text x="21.8" y="69.5">retaining ring_jis</text>
<text x="134.9" y="67.8">2</text>
<text x="13.2" y="75.2">7</text>
<text x="21.8" y="73.4">60201800087_7XL</text>
<text x="21.8" y="76.9">D</text>
<text x="48.2" y="75.2">KAMA 8X7X25</text>
<text x="118.4" y="75.2">HAZIR</text>
<text x="134.9" y="75.2">1</text>
<text x="266" y="72.7">3</text>
<text x="283.3" y="74.5">6</text>
<text x="13.2" y="82.2">8</text>
<text x="21.8" y="80.4">60201800068_7XL</text>
<text x="21.8" y="83.9">D</text>
<text x="48.2" y="82.2">KAMA 8X7X110</text>
<text x="118.4" y="82.2">HAZIR</text>
<text x="134.9" y="82.2">1</text>
<text x="187.3" y="127">7</text>
<text x="203.5" y="127">8</text>
<text x="147.9" y="142.9">2</text>
<text x="149.3" y="164.4">6</text>
<text x="243.8" y="165.2">5</text>
<text x="209" y="171.8">1</text>
<text x="243.8" y="176.1">4</text>
</g>
<g font-size="3.2">
<text x="153.6" y="186.8">80550100600_7XLD</text>
<text x="153.6" y="190.8">REDÜKTÖR GRUBU</text>
<text x="210.7" y="186.6">-</text>
<text x="154.3" y="194.8">/</text>
<text x="154.3" y="198.8">/ HRC</text>
<text x="230.8" y="202.8">76170.28</text>
</g>
<g font-size="2.8">
<text x="263.7" y="186.7">Ü.Adet:</text>
<text x="263.9" y="190.5">Vers.:</text>
<text x="211.5" y="194.5">Hammadde Adı:</text>
<text x="138.3" y="202.6">SON KAYIT:</text>
<text x="163.6" y="202.6">22 Eylül 2024 Pazar 00:03:47</text>
<text x="212.1" y="198.4">Sip. Ölçüsü:</text>
<text x="212.2" y="202.7">Ağırlık:</text>
</g>
<g font-size="2.6">
<text x="265.9" y="194.4">GENEL TOLERANS</text>
<text x="264.2" y="198.5">DIN 7168 m T</text>
<text x="264.3" y="202.6">ÖLÇEK</text>
<text x="278.5" y="202.6">1:5</text>
<text x="286.5" y="202.6">A4</text>
</g>
<g font-size="2.5">
<text x="138.3" y="186.4">Parça Kodu:</text>
<text x="138.3" y="190.5">Parça Adı:</text>
<text x="201.2" y="186.5">Ü.Kodu:</text>
<text x="138.3" y="194.5">Kaplama Şekli:</text>
<text x="138.3" y="198.6">Isıl İşlem:</text>
<text x="6.7" y="206.7">D:\Onedrive\OneDrive - gazi.edu.tr\My_Design\Arsiv\DP70XLD_4ST_OAU\</text>
</g>
</svg>
